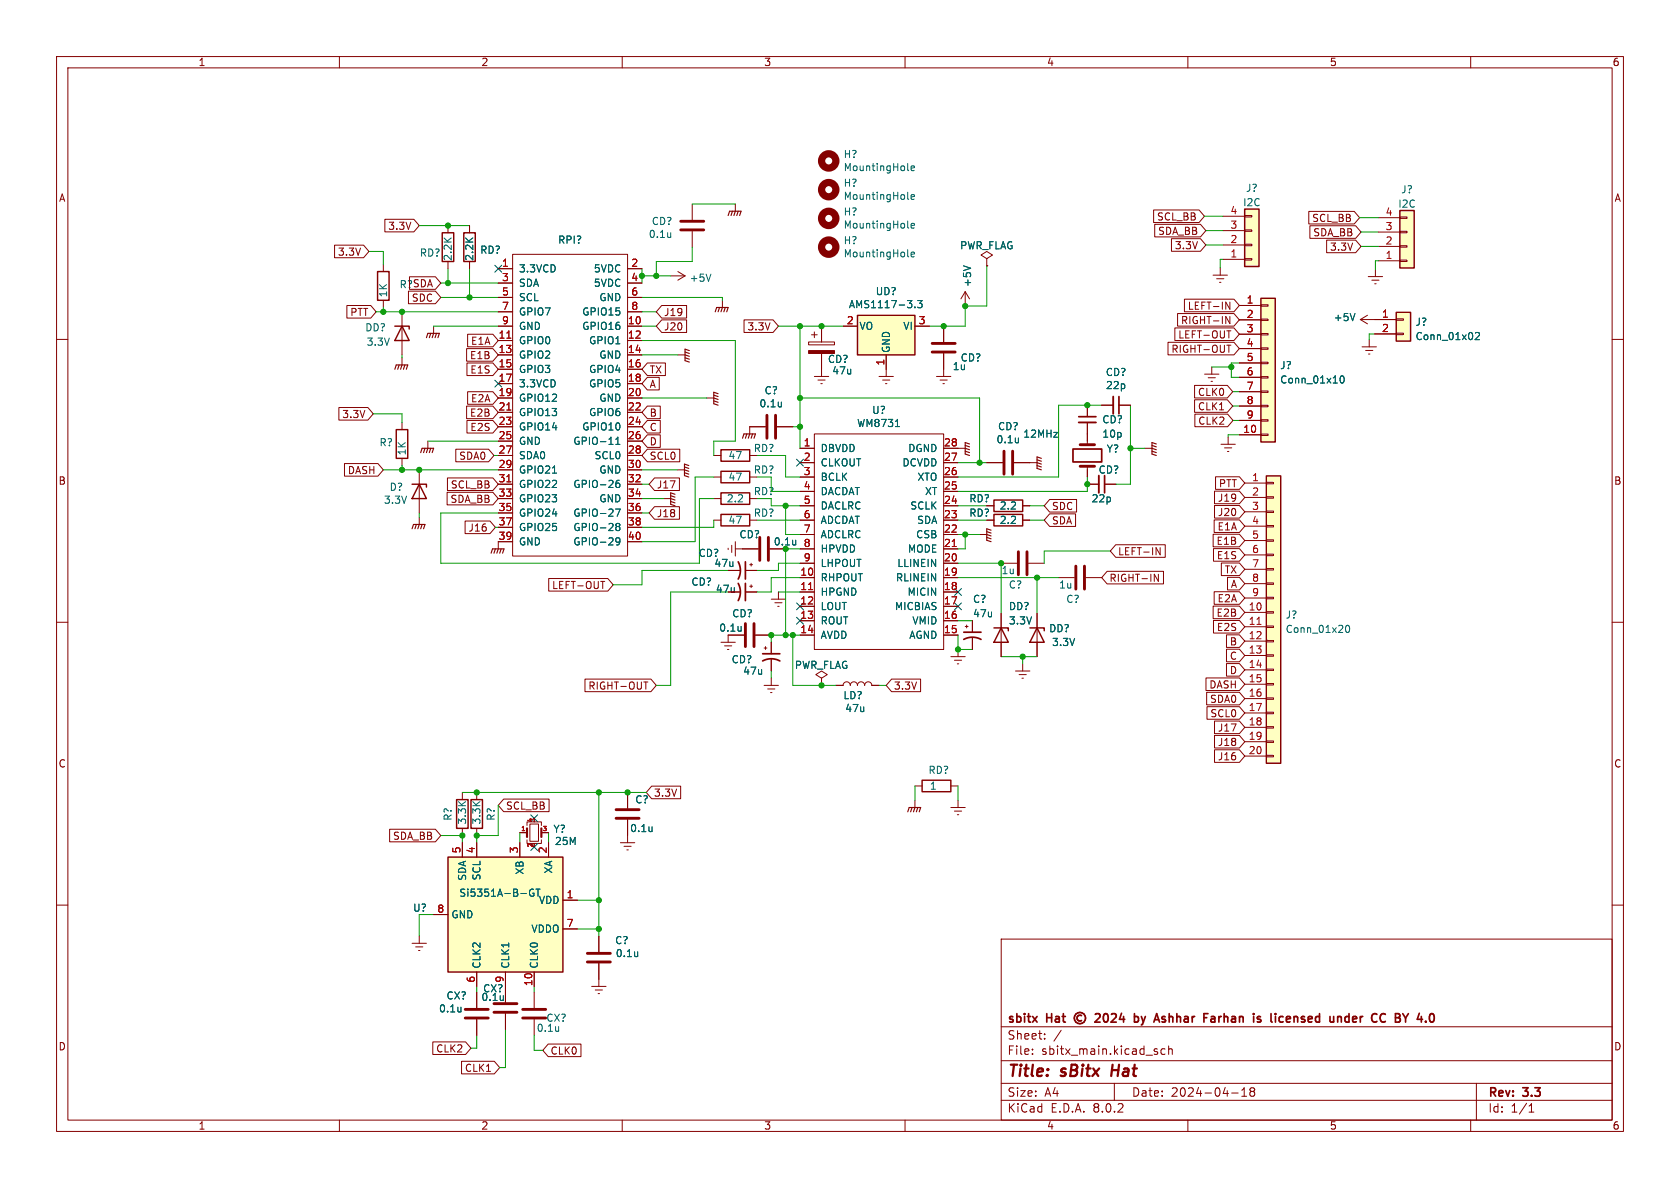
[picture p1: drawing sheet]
<svg xmlns="http://www.w3.org/2000/svg" width="297mm" height="210mm" viewBox="0 0 297 210" stroke-linecap="round" stroke-linejoin="round" font-family="sans-serif">
<g fill="none" stroke="#840000" stroke-width=".18">
<path d="M10 10h277v190h-277zM12 12h273v186h-273zM60 10v2M110 10v2M160 10v2M210 10v2M260 10v2M83 39.9v1.2M10 60h2M67.8 46.7v1.3M67.8 53.1v1.3M83 46.2v1.3"/>
<path d="M285 60h2M192.2 71.6v2.1M192.2 74.7v3.9M194.8 71.6h2M197.8 71.6h2M202.4 79.2h1.3M215.8 78.5h2.6M216.5 79.2h1.3M217 79.8h.2M217.1 77.3v1.2M119.7 83.1h1.3M177 99.6h2.8"/>
<path d="M181.8 99.6h2.8M182.1 81.8h1.2M192.2 82.4v1.9M10 110h2M170.6 110.7h.5M170.9 110.5v.5M171.9 109.7v2.1M171.9 112.8v2M285 110h2M10 160h2M285 160h2M177 166h108v32h-108z"/>
<path d="M60 198v2M110 198v2M160 198v2M177 194.5h108M177 191.5h108M177 187.5h108M177 181.5h108M182.5 186.3v.1M182.5 185.5v.1M184.7 183.6v.1M184.7 182.8v.1M187.6 182.1l-1.3 2"/>
<path d="M197 191.5v3M204.5 185.4l.1 .1M204.5 185.9l.2 .2-.2 .3M206 185.5l-.5-.1-.3 .3v.4l.2 .2h.6M206.6 185.5l.2-.1 .4 .1v.9M206.6 184.9v1.5M210 198v2M217.7 193.2h1.2M219.5 193.8h.9M219.5 192.7l.5-.4v1.5M221.2 192.9l-.2 .3v.3l.2 .3 .5-.1 .1-.2-.1-.4-.2-.2M221.2 192.9l-.2-.2 .2-.4 .5 .1 .1 .2-.3 .3"/>
<path d="M221.2 192.9h.3M260 198v2M261 191.5v6.5M270.3 196.6h.9M270.3 195.5l.4-.4v1.5"/>
</g>
<path d="M196.7 188.2l-.3 2" fill="none" stroke="#840000" stroke-width=".4"/>
<g fill="none" stroke="#840000" stroke-width=".3">
<path d="M189.7 79.4h5.1v2.3h-5.1zM190.7 73.7h3.1M197.8 70.1v3.1M170.4 113a3.2 3.2 0 0 1 3 0M170.4 111.8h3M191.2 179.5a.52 .52 0 0 0-.8 .5 .52 .52 0 0 0 .8 .4M193.6 179.3l.6-.1 .2 .1 .1 .3-.9 1.1h.9M195.3 179.3l.1-.1a.81 .81 0 0 1 .6 .6 .81 .81 0 0 1-.3 .8l-.1 .1a.81 .81 0 0 1-.6-.6 .81 .81 0 0 1 .3-.8zM196.5 179.3l.6-.1 .2 .1v.3l-.9 1.1h.9M198.3 179.1l-.4 1.1h.9M198.6 179.7v1M200.6 179.8l.4-.1 .3 .3v.4l-.2 .2h-.5"/>
<path d="M200.6 179.2v1.5M201.8 179.7l.3 1M205.5 179.8h.5M214.3 179.7l.4 .1 .1 .9M227.6 179.7l.5 .1v.2l-.7 .2M238.5 179.8l-.4-.1-.3 .1M238.5 179.2v1.5M239.6 179.7h-.3l-.2 .2 .1 .7 .4 .1M246.7 179.9h.5M247.2 179.9l.2 .1M247.4 179.3l-.2-.1h-.5v1.5l.7-.1M247.4 179.8l-.2 .1"/>
<path d="M201.9 181.1l-.1 .1M205.4 180.6h.6M205.5 180.1l.5 .2M214.8 180.6l-.5 .1M214.8 180l-.5 .1M228.1 180.6l-.5 .1M237.8 180.5l.3 .2 .4-.1M239.8 180l-.7 .2M252.1 180.5v.2"/>
<circle cx="190.9" cy="180" r="1"/>
</g>
<path d="M203.7 79.8l.7 .2M203.7 79.2l.7 .3M203.7 78.7l.7 .3M204.4 78.5l-.7-.3v2.1l.7 .2M121 83.6l.8 .2M121 83.1l.8 .2M121 82.6l.8 .2M121.8 82.3l-.8-.3v2.1l.8 .2M183.3 82.3l.8 .3M183.3 81.8l.8 .2M183.3 81.3l.8 .2M184.1 81l-.8-.2v2l.8 .3" fill="none" stroke="#840000" stroke-width=".2"/>
<path d="M190.7 74.7h3.1M196.8 70.1v3.1" fill="none" stroke="#840000" stroke-width=".33"/>
<path d="M66.8 48h2v5.1h-2zM82 41.1h2v5.1h-2z" fill="none" stroke="#840000" stroke-width=".25"/>
<path d="M191 78.6h2.5M180 97.5v4.1M181.6 97.5v4.1M191 82.4h2.5" fill="none" stroke="#840000" stroke-width=".51"/>
<path d="M223.9 84.1h2.5v50.8h-2.5z" fill="#ffffc2"/>
<g fill="none" stroke="#840000" stroke-width=".18">
<path d="M79.2 39.9v1.2M79.2 46.2v1.3M117.3 88.1h1.3M220.1 85.4h3.8M220.1 87.9h3.8M220.1 90.5h3.8M220.1 93h3.8M220.1 95.6h3.8M220.1 98.1h3.8M223.9 98h1.2v.2h-1.2zM223.9 95.4h1.2v.3h-1.2zM223.9 92.9h1.2v.2h-1.2z"/>
<path d="M223.9 90.3h1.2v.3h-1.2zM223.9 87.8h1.2v.3h-1.2zM223.9 85.3h1.2v.2h-1.2zM168.1 116.1h2.5M168.7 116.7h1.3M169.2 117.3h.3M169.4 114.8v1.3M220.1 108.3h3.8M220.1 110.8h3.8M220.1 113.3h3.8M220.1 115.9h3.8M220.1 118.4h3.8"/>
<path d="M220.1 100.6h3.8M220.1 103.2h3.8M220.1 105.7h3.8M223.9 118.3h1.2v.2h-1.2zM223.9 115.7h1.2v.3h-1.2zM223.9 113.2h1.2v.3h-1.2zM223.9 110.7h1.2v.2h-1.2zM223.9 108.1h1.2v.3h-1.2zM223.9 105.6h1.2v.2h-1.2zM223.9 103h1.2v.3h-1.2zM223.9 100.5h1.2v.3h-1.2zM220.1 121h3.8"/>
<path d="M220.1 123.5h3.8M220.1 126h3.8M220.1 128.6h3.8M220.1 131.1h3.8M220.1 133.7h3.8M223.9 133.5h1.2v.3h-1.2zM223.9 131h1.2v.2h-1.2zM223.9 128.4h1.2v.3h-1.2zM223.9 125.9h1.2v.3h-1.2zM223.9 123.4h1.2v.2h-1.2zM223.9 120.8h1.2v.3h-1.2z"/>
</g>
<path d="M78.2 41.1h2v5.1h-2zM223.9 84.1h2.5v50.8h-2.5z" fill="none" stroke="#840000" stroke-width=".25"/>
<path d="M222.2 110.4h.7" fill="none" stroke="#a90000" stroke-width=".18"/>
<path d="M160.5 35.1l.1 .2M160.5 30l.1 .2M161.1 34.8l.6-.1-.1-.2-.3-.1-.2 .2v.6h.5M161.1 29.7l.6-.1-.1-.2-.3-.1-.2 .2v.6h.5M161.1 39.9l.6-.1-.1-.3h-.3l-.2 .2v.6h.5M160.5 40.1l.1 .2M238 110.7l.2-.2a.68 .68 0 0 1 .4 .7 .68 .68 0 0 1-.4 .6l-.2-.1-.1-.4z" fill="none" stroke="#006464" stroke-width=".18"/>
<path d="M118.6 88.6l.7 .3M118.6 88.1l.7 .3M118.6 87.6l.7 .3M119.3 87.4l-.7-.3v2.1l.7 .2" fill="none" stroke="#840000" stroke-width=".2"/>
<g fill="none" stroke="#840000" stroke-width="1.3">
<circle cx="146.5" cy="33.5" r="1.27"/>
<circle cx="146.5" cy="38.6" r="1.27"/>
<circle cx="146.5" cy="28.4" r="1.27"/>
</g>
<path d="M151.6 55.8h10.1v6.9h-10.1z" fill="#ffffc2"/>
<path d="M151.6 55.8h10.1v6.9h-10.1z" fill="none" stroke="#840000" stroke-width=".25"/>
<g fill="none" stroke="#840000" stroke-width=".18">
<path d="M130 36.1v1.2M88.1 57.7h2.5M88.1 47.5h2.5M88.1 50h2.5M88.1 52.6h2.5M88.1 55.1h2.5M90.6 45h20.3v53.3h-20.3zM110.9 57.7h2.6M110.9 47.5h2.6M110.9 50h2.6M110.9 52.6h2.6M110.9 55.1h2.6"/>
<path d="M149 57.7h2.6M161.7 57.7h2.6M240.5 56.5l1.3 .8M240.5 56.5h2.5M241.8 55.7l-1.3 .8M88.1 60.2h2.5M88.1 62.7h2.5M88.1 65.3h2.5M88.1 67.8h2.5M88.1 70.4h2.5M88.1 72.9h2.5M88.1 75.4h2.5"/>
<path d="M88.1 78h2.5M110.9 60.2h2.6M110.9 62.7h2.6M110.9 65.3h2.6M110.9 67.8h2.6M110.9 70.4h2.6M110.9 72.9h2.6M110.9 75.4h2.6M110.9 78h2.6M156.7 62.7v2.6M88.1 80.5h2.5M88.1 83.1h2.5"/>
<path d="M88.1 85.6h2.5M88.1 88.1h2.5M88.1 90.7h2.5M88.1 93.2h2.5M88.1 95.8h2.5M110.9 80.5h2.6M110.9 83.1h2.6M110.9 85.6h2.6M110.9 88.1h2.6M110.9 90.7h2.6M110.9 93.2h2.6M110.9 95.8h2.6"/>
</g>
<g fill="none" stroke="#006464" stroke-width=".18">
<path d="M160.5 45.2l.1 .2M161.1 45l.6-.1-.1-.3h-.3l-.2 .1v.7h.5M161.7 54.3v.1M162.2 53.1h.8l-.4 .5 .4 .1v.6l-.2 .1-.6-.1M239.5 55.4l-.4 1.3M108.9 78.6h.7M108.9 77.7l.3-.4v1.3M97.7 83.6h.7M108.8 90h.8l-.5 1.3M109.1 93.1l-.2-.3 .2-.3h.2l.3 .3-.3 .3M109.1 93.1l-.2 .2v.4l.2 .1 .4-.1 .1-.1v-.3l-.3-.2M109.1 93.1h.2"/>
<path d="M109.5 84.9l-.4 .1a.86 .86 0 0 0 0 1.2l.4-.1 .1-.5-.3-.2-.3 .1-.1 .1M109.6 95.6l-.3 .3-.3-.1-.1-.2 .1-.5h.3l.2 .1a.84 .84 0 0 1-.3 1.1h-.2"/>
</g>
<circle cx="146.5" cy="43.7" r="1.27" fill="none" stroke="#840000" stroke-width="1.3"/>
<path d="M89.6 59.8h.7M89.6 72.5h.7M89.6 85.2h.7" fill="none" stroke="#a90000" stroke-width=".18"/>
<path d="M128.7 38.1l.3-.8h2l-.2 .8M129.5 37.3l-.3 .8M130 37.3l-.3 .8M130.5 37.3l-.2 .8" fill="none" stroke="#840000" stroke-width=".2"/>
<path d="M246.8 55.2h2.6v5.1h-2.6z" fill="#ffffc2"/>
<g fill="none" stroke="#840000" stroke-width=".18">
<path d="M122.4 36.1v2.8M71.1 55.1v7.6M76.7 57.7v1.2M122.4 40.9v2.8M143.5 59.2h1M144 58.7v1M145.2 57.7v2.8M166.8 57.7v2.8M170.6 51.6l-.7 1.2M170.6 51.6v2.5M170.6 51.6l.8 1.2M174.4 45.7l1.1-.6-1.1-.6-1 .6 1 .6v1.3"/>
<path d="M174.4 47h.1M214.5 48.6h2.5M215.1 49.3h1.3M215.6 49.9h.2M215.7 47.4v1.2M243 56.5h3.8M243 59h3.8M246.8 58.9h1.3v.3h-1.3zM246.8 56.4h1.3v.2h-1.3zM71.1 74.7v1.2M75.6 78v1.2M119.8 62.7h1.3"/>
<path d="M132.5 75.4v1.3M143 60.5h4.5v.5h-4.5zM144 66.5h2.5M144.6 67.2h1.3M145.1 67.8h.3M145.2 62.5v4M155.4 66.5h2.5M156 67.2h1.3M156.5 67.8h.3M156.7 65.3v1.2M165.6 66.5h2.5M166.2 67.2h1.3"/>
<path d="M166.7 67.8h.3M166.8 62.5v4M169.4 79.2h1.2M213 66.1h2.5M213.6 66.8h1.3M214.1 67.4h.3M214.2 64.9v1.2M240.8 61.3h2.5M241.4 62h1.3M241.9 62.6h.3M242.1 60v1.3M71.1 81v1.3"/>
<path d="M74.1 83.1v7.6M88.1 95.8v1.2M126.2 84.3h1.3M128.7 96.9v.3M129.4 96.4v1.3M130 97h4.1M130 95.8v2.5M132.5 99.8h.5M132.5 84.3h1.3M132.8 99.6v.5M136.1 97h2.8M174.4 81.8h2.8"/>
<path d="M179.3 81.8h2.8M192.2 85.6h2.1M195.3 85.6h2M127.5 113.5h2.5M128.1 114.2h1.3M128.6 114.8h.3M128.7 104.6h2.1M128.7 100.8h2.1M131.5 112.3h-2.8v1.2M131.8 104.6h2M131.8 100.8h2M132.5 103.6h.5"/>
<path d="M132.8 103.4v.5M133.6 112.3h2.7M135.1 114.6h.5M135.3 114.3v.5M136.3 113.5v2.1M136.3 116.6v2M136.3 119.9v1.3M136.3 105.9h2.6M137 106.6h1.3M137.5 107.2h.2M137.6 104.6v1.3M145.2 119.9l1.1-.6-1.1-.7-1 .7 1 .6v1.3"/>
<path d="M177 108.5v7.6M179.5 118.6h2.6M180.2 119.3h1.2M180.7 119.9h.2M180.8 117.3v1.3M183.3 108.5v7.6M187.1 102.1h2.8M192 102.1h2.8M135.1 121.2h2.5M135.7 121.8h1.3M136.2 122.4h.3M145.2 121.2h.1"/>
<path d="M147.8 121.2h1.2a.64 .64 0 0 1 .7-.7 .64 .64 0 0 1 .6 .7 .64 .64 0 0 1 .7-.7 .64 .64 0 0 1 .6 .7 .64 .64 0 0 1 .6-.7 .64 .64 0 0 1 .7 .7 .64 .64 0 0 1 .6-.7 .64 .64 0 0 1 .6 .7h1.3M161.7 138.9h1.3M168.1 138.9h1.3M161.7 141.5v1.2M168.1 142.7h2.5M168.7 143.4h1.3M169.2 144h.3M169.4 141.5v1.2M72.8 166.8h2.6M73.5 167.4h1.3M74 168h.2M74.1 165.5v1.3"/>
<path d="M84.3 175.4v2.8M89.4 174.4v2.8M89.4 179.2v2.8M94.4 175.4v2.8M104.6 174.4h2.5M105.2 175h1.3M105.7 175.6h.3M105.9 173.1v1.3M84.3 180.2v2.8M94.4 180.2v2.8"/>
</g>
<path d="M69.8 57.7h2.5v.5M71.1 57.7l1.2 2.5h-2.5zM246.8 55.2h2.6v5.1h-2.6zM70.1 75.9h2v5.1h-2zM72.8 85.6h2.6v.5M74.1 85.6l1.3 2.5h-2.6zM127.5 83.3h5v2h-5zM175.7 111h2.6v.5M177 111l1.3 2.5h-2.6zM182.1 111h2.5v.5M183.3 111l1.3 2.5h-2.5zM163 137.9h5.1v2.1h-5.1z" fill="none" stroke="#840000" stroke-width=".25"/>
<g fill="none" stroke="#006464" stroke-width=".18">
<path d="M118.6 41.1v.9M118.6 41.9h-.1M170.3 47l1.3 .4M260.8 58.9l.5-.1 .3 .3-.8 .9h.8M180 77.4v.9M180 78.2h.1M140.7 95.5v.8M140.7 96.2l-.1 .1M131 110.7v.9M131 111.5h.1M81.5 178v.9M81.5 178.8h-.1"/>
<path d="M89 176v.9M89 176.7l-.1 .1M98.8 181.5v.8M98.8 182.2l-.1 .1"/>
</g>
<g fill="none" stroke="#840000" stroke-width=".51">
<path d="M120.3 39.1h4.1M120.3 40.6h4.1M164.8 62.2h4.1M164.8 60.7h4.1M177.5 79.8v4M179 79.8v4M134.3 95v4.1M135.8 95v4.1M131.8 110.2v4.1M133.3 110.2v4.1M190.2 100.1v4M191.7 100.1v4"/>
<path d="M82.2 178.4h4.1M82.2 180h4.1M87.3 177.4h4.1M87.3 178.9h4.1M92.4 178.4h4.1M92.4 180h4.1"/>
</g>
<g fill="none" stroke="#840000" stroke-width=".2">
<path d="M75.4 59.7l.2-.8h2.1l-.3 .8M76.1 58.9l-.2 .8M76.7 58.9l-.3 .8M77.2 58.9l-.3 .8M75.1 79.2l-.2 .8M75.6 79.2l-.2 .8M76.1 79.2l-.2 .8M121.1 63.2l.8 .3M121.1 62.7l.8 .3M121.1 62.2l.8 .3M121.9 62l-.8-.3v2.1l.8 .2M131.3 77.5l.2-.8h2.1l-.3 .8"/>
<path d="M132 76.7l-.2 .8M132.5 76.7l-.2 .8M133 76.7l-.2 .8M170.6 79.8l.8 .2M170.6 79.2l.8 .3M170.6 78.7l.8 .3M171.4 78.5l-.8-.3v2.1l.8 .2M74.4 80l.2-.8h2.1l-.3 .8M86.8 97.8l.3-.8h2l-.3 .8M87.6 97l-.3 .8M88.1 97l-.3 .8M88.6 97l-.3 .8"/>
<path d="M160.5 143.5l.2-.8h2.1l-.3 .8M161.2 142.7l-.2 .8M161.7 142.7l-.2 .8M162.3 142.7l-.3 .8"/>
</g>
<path d="M130.5 99.3a3.2 3.2 0 0 1 0 3.1M131.8 99.3v3.1M195.3 84.1v3M130.5 103.1a3.2 3.2 0 0 1 0 3.1M131.8 103.1v3.1M134.8 116.8a3.2 3.2 0 0 1 3.1 0M134.8 115.6h3.1" fill="none" stroke="#840000" stroke-width=".3"/>
<path d="M194.3 84.1v3" fill="none" stroke="#840000" stroke-width=".33"/>
<path d="M143 62h4.5v.5h-4.5z" fill="#840000" stroke="#840000" stroke-width=".18"/>
<path d="M222.9 52.7h2.6v25.4h-2.6z" fill="#ffffc2"/>
<g fill="none" stroke="#840000" stroke-width=".18">
<path d="M219.1 54h3.8M219.1 56.5h3.8M219.1 59.1h3.8M222.9 59h1.3v.2h-1.3zM222.9 56.4h1.3v.3h-1.3zM222.9 53.9h1.3v.2h-1.3zM219.1 76.9h3.8M219.1 61.6h3.8M219.1 64.2h3.8M219.1 66.7h3.8M219.1 69.2h3.8M219.1 71.8h3.8"/>
<path d="M219.1 74.3h3.8M222.9 76.7h1.3v.3h-1.3zM222.9 74.2h1.3v.2h-1.3zM222.9 71.7h1.3v.2h-1.3zM222.9 69.1h1.3v.3h-1.3zM222.9 66.6h1.3v.2h-1.3zM222.9 64h1.3v.3h-1.3zM222.9 61.5h1.3v.2h-1.3zM74.1 91.4v1.3M173.2 94.5h1.2"/>
</g>
<path d="M222.9 52.7h2.6v25.4h-2.6z" fill="none" stroke="#840000" stroke-width=".25"/>
<path d="M237 66.6l.2-.2a.68 .68 0 0 1 .4 .7 .68 .68 0 0 1-.4 .6l-.2-.1-.1-.4z" fill="none" stroke="#006464" stroke-width=".18"/>
<path d="M72.8 93.5l.3-.8h2l-.2 .8M73.6 92.7l-.2 .8M74.1 92.7l-.2 .8M74.6 92.7l-.2 .8M174.4 95l.8 .3M174.4 94.5l.8 .2M174.4 94l.8 .2M175.2 93.7l-.8-.2v2l.8 .3" fill="none" stroke="#840000" stroke-width=".2"/>
<path d="M247.5 37.2h2.5v10.2h-2.5z" fill="#ffffc2"/>
<path d="M243.7 38.5h3.8M247.5 38.4h1.2v.2h-1.2zM243.7 46.1h3.8M243.7 43.6h3.8M243.7 41h3.8M247.5 40.9h1.2v.2h-1.2zM247.5 43.4h1.2v.3h-1.2zM247.5 46h1.2v.2h-1.2zM174.4 91.9h1.3M174.4 89.4h1.3M180.8 91.9h1.3M180.8 89.4h1.3" fill="none" stroke="#840000" stroke-width=".18"/>
<path d="M247.5 37.2h2.5v10.2h-2.5zM175.7 90.9h5.1v2.1h-5.1zM175.7 88.4h5.1v2h-5.1z" fill="none" stroke="#840000" stroke-width=".25"/>
<path d="M220 37h2.6v10.1h-2.6z" fill="#ffffc2"/>
<g fill="none" stroke="#840000" stroke-width=".18">
<path d="M216.2 38.2h3.8M220 38.1h1.3v.3h-1.3zM118.6 48.8h2.5M119.8 48l1.3 .8M121.1 48.8l-1.3 .7M127.7 53.1v1.3M216.2 45.8h3.8M216.2 43.3h3.8M216.2 40.8h3.8M220 40.6h1.3v.3h-1.3zM220 43.2h1.3v.2h-1.3zM220 45.7h1.3v.3h-1.3z"/>
<path d="M241.9 48.9h2.5M242.5 49.5h1.3M243 50.2h.3M243.2 47.6v1.3M71.1 63.2v1.3M124.9 70.4h1.3M132.5 75.4h2.8M137.4 75.4h2.8M141.4 79.2h2.6M144 76.7h22.8v38.1h-22.8zM166.8 79.2h2.6M126.2 91.9h1.3"/>
<path d="M126.2 80.5h1.3M126.2 88.1h1.3M132.5 91.9h1.3M132.5 80.5h1.3M132.5 88.1h1.3M141.4 81.8h2.6M141.4 99.6h2.6M141.4 97h2.6M141.4 94.5h2.6M141.4 91.9h2.6M141.4 89.4h2.6M141.4 86.9h2.6"/>
<path d="M141.4 84.3h2.6M166.8 81.8h2.6M166.8 99.6h2.6M166.8 97h2.6M166.8 94.5h2.6M166.8 91.9h2.6M166.8 89.4h2.6M166.8 86.9h2.6M166.8 84.3h2.6M141.4 102.1h2.6M141.4 104.6h2.6M141.4 107.2h2.6"/>
<path d="M141.4 109.7h2.6M141.4 112.3h2.6M166.8 102.1h2.6M166.8 104.6h2.6M166.8 107.2h2.6M166.8 109.7h2.6M166.8 112.3h2.6M81.7 140.1v1.3M81.7 146.4v1.3M84.3 140.1v1.3M84.3 146.4v1.3M91.9 147.2h1.3"/>
<path d="M93.2 148.5v.6h2.5v-.6M93.2 145.9v-.6h2.5v.6M93.7 145.7h1.5v3h-1.5zM95.7 147.2h1.3M109.7 149h2.5M110.3 149.6h1.3M110.8 150.2h.3M110.9 147.7v1.3"/>
</g>
<path d="M220 37h2.6v10.1h-2.6zM127.5 79.5h5v2h-5zM127.5 87.1h5v2.1h-5zM127.5 90.9h5v2.1h-5zM80.7 141.4h2.1v5h-2.1zM83.3 141.4h2v5h-2z" fill="none" stroke="#840000" stroke-width=".25"/>
<path d="M168.3 96.6h.8M142.9 104.2h.8" fill="none" stroke="#a90000" stroke-width=".18"/>
<path d="M125.7 48.5l-.4 1.2M138.1 71.1v.8M138.1 71.8v.1M158.3 75.4h.7" fill="none" stroke="#006464" stroke-width=".18"/>
<path d="M126.4 55.1l.3-.7h2l-.2 .7M127.2 54.4l-.3 .7M127.7 54.4l-.2 .7M128.2 54.4l-.2 .7M69.8 65.3l.3-.8h2l-.3 .8M70.6 64.5l-.3 .8M71.1 64.5l-.3 .8M71.6 64.5l-.3 .8M126.2 70.9l.7 .2M126.2 70.4l.7 .2M126.2 69.9l.7 .2M126.9 69.6l-.7-.3v2.1l.7 .2" fill="none" stroke="#840000" stroke-width=".2"/>
<path d="M135.6 73.4v4.1M137.1 73.4v4.1" fill="none" stroke="#840000" stroke-width=".51"/>
<path d="M93.2 146.4v1.6M95.7 146.4v1.6" fill="none" stroke="#840000" stroke-width=".38"/>
<path d="M79.2 151.5h20.3v20.3h-20.3z" fill="#ffffc2"/>
<path d="M79.2 151.5h20.3v20.3h-20.3z" fill="none" stroke="#840000" stroke-width=".25"/>
<g fill="none" stroke="#840000" stroke-width=".18">
<path d="M68 38.8h5.2l.9 1.1-.9 1.1h-5.2zM83 39.9v1.2M203.9 37.1h8.1l.9 1.1-.9 1.1h-8.1zM204.1 39.7h8.1l1 1.1-1 1.1h-8.1zM231.4 37.4h8l1 1.1-1 1.1h-8zM231.6 39.9h8.1l.9 1.1-.9 1.1h-8.1zM59.1 43.3h5.2l.9 1.2-.9 1.1h-5.2zM61.3 54h4.2l1 1.1-1 1.1h-4.2zM72.2 51.5h4.8l.9 1.1-.9 1.1h-4.8zM72.4 48.9h4.6l.9 1.1-.9 1.1h-4.6zM82.7 59.1h4.4l1 1.1-1 1.1h-4.4zM83 46.2v1.3"/>
<path d="M88.1 57.7h2.5M88.1 47.5h2.5M88.1 50h2.5M88.1 52.6h2.5M88.1 55.1h2.5M110.9 57.7h2.6M110.9 47.5h2.6M110.9 50h2.6M110.9 52.6h2.6M110.9 55.1h2.6M117 56.5h4.4v2.3h-4.4l-1-1.1zM117 54h4.4v2.2h-4.4l-1-1.1z"/>
<path d="M131.5 56.5h5.2l.9 1.2-.9 1.1h-5.2zM145.2 57.7v2.8M149 57.7h2.6M161.7 57.7h2.6M166.8 57.7v2.8M174.4 47h.1M207.1 42.2h5.1l1 1.1-1 1.1h-5.1zM207.7 58h10.4l1 1.1-1 1.1h-10.4zM208.2 55.4h9.9l1 1.1-1 1.2h-9.9zM209.4 52.9h8.7l1 1.1-1 1.1h-8.7zM216.7 53.4l.7 1.3v-1.3M216.7 55.9l.7 1.3v-1.3"/>
<path d="M216.9 58.5h.7M219.1 54h3.8M219.1 56.5h3.8M219.1 59.1h3.8M234.5 42.4h5.2l.9 1.2-.9 1.1h-5.2zM243 56.5h3.8M243 59h3.8M59.9 72h5.1l1 1.2-1 1.1h-5.1zM80.6 79.4h5.8l.9 1.1-.9 1.1h-5.8zM82.5 61.6h4.6l1 1.1-1 1.1h-4.6zM82.5 71.8h4.6l1 1.1-1 1.1h-4.6zM82.6 64.2h4.5l1 1.1-1 1.1h-4.5z"/>
<path d="M82.6 74.3h4.5l1 1.1-1 1.1h-4.5zM82.7 69.2h4.4l1 1.2-1 1.1h-4.4zM88.1 60.2h2.5M88.1 62.7h2.5M88.1 65.3h2.5M88.1 67.8h2.5M88.1 70.4h2.5M88.1 72.9h2.5M88.1 75.4h2.5M88.1 78h2.5M110.9 60.2h2.6M110.9 62.7h2.6"/>
<path d="M110.9 65.3h2.6M110.9 67.8h2.6M110.9 70.4h2.6M110.9 72.9h2.6M110.9 75.4h2.6M110.9 78h2.6M114.4 79.4h5.8v2.2h-5.8l-.9-1.1zM114.4 71.8h2.3v2.2h-2.3l-.9-1.1zM114.4 74.3h2.3v2.2h-2.3l-.9-1.1zM114.4 76.9h2.3v2.2h-2.3l-.9-1.1zM114.4 66.7h2.1v2.2h-2.1l-.9-1.1zM114.4 64.2h3.2v2.2h-3.2l-.9-1.1z"/>
<path d="M132.5 75.4h2.8M137.4 75.4h2.8M141.4 79.2h2.6M145.2 62.5v2.8M156.7 62.7v2.6M166.8 79.2h2.6M166.8 62.5v2.8M192.2 71.6v2.1M192.2 74.7v3.3M194.8 71.6h2M197.8 71.6h2M206.5 60.5h11.6l1 1.1-1 1.1h-11.6z"/>
<path d="M211.2 70.7h5.8l.9 1.1-.9 1.1h-5.8zM211.2 68.1h5.8l.9 1.1-.9 1.2h-5.8zM211.2 73.2h5.8l1 1.1-1 1.1h-5.8zM216.9 61h.7M219.1 76.9h3.8M219.1 61.6h3.8M219.1 64.2h3.8M219.1 66.7h3.8M219.1 69.2h3.8M219.1 71.8h3.8M219.1 74.3h3.8M60.9 81.9h5.9l1 1.2-1 1.1h-5.9z"/>
<path d="M79 87h8.1l1 1.1-1 1.1h-8.1zM79.1 84.5h8l1 1.1-1 1.1h-8zM82.2 92.1h4.4l1 1.1-1 1.1h-4.4zM88.1 85.6h2.5M88.1 80.5h2.5M88.1 83.1h2.5M88.1 88.1h2.5M88.1 90.7h2.5M88.1 93.2h2.5M88.1 95.8h2.5M110.9 85.6h2.6M110.9 80.5h2.6"/>
<path d="M110.9 83.1h2.6M110.9 88.1h2.6M110.9 90.7h2.6M110.9 93.2h2.6M110.9 95.8h2.6M115.7 89.6h4.4v2.2h-4.4l-.9-1.1zM115.7 84.5h4.4v2.2h-4.4l-.9-1.1zM131.3 97h2.8M136.1 97h2.8M141.4 81.8h2.6M141.4 99.6h2.6M141.4 97h2.6"/>
<path d="M141.4 94.5h2.6M141.4 91.9h2.6M141.4 89.4h2.6M141.4 86.9h2.6M141.4 84.3h2.6M166.8 81.8h2.6M166.8 99.6h2.6M166.8 97h2.6M166.8 94.5h2.6M166.8 91.9h2.6M166.8 89.4h2.6M166.8 86.9h2.6"/>
<path d="M166.8 84.3h2.6M174.4 81.8h2.8M174.4 91.9h1.3M174.4 89.4h1.3M179.3 81.8h2.8M180.8 91.9h1.3M180.8 89.4h1.3M185.6 88.3h4.7v2.2h-4.7l-1-1.1zM185.6 90.8h4.5v2.3h-4.5l-1-1.2zM192.2 83.1v1.2M192.2 85.6h2.1M195.3 85.6h2"/>
<path d="M197.2 96.3h8.8v2.2h-8.8l-.9-1.1zM204.4 96.8l.7 1.3v-1.3M214.5 94.4h4.6l1 1.2-1 1.1h-4.6zM214.5 97h4.6l1 1.1-1 1.1h-4.6zM214.6 91.9h4.5l1 1.1-1 1.1h-4.5zM214.7 89.4h4.4l1 1.1-1 1.1h-4.4zM214.7 86.8h4.4l1 1.1-1 1.1h-4.4zM214.9 84.3h4.2l1 1.1-1 1.1h-4.2zM215.9 99.5h3.2l1 1.1-1 1.1h-3.2zM97 102.3h10.5l.9 1.1-.9 1.1h-10.5zM106.2 102.8h.7M128.7 104.6h2.1"/>
<path d="M128.7 112.3h2.8M128.7 100.8h2.1M131.8 104.6h2M131.8 100.8h2M133.6 112.3h2.7M136.3 113.5v2.1M136.3 116.6v2M141.4 102.1h2.6M141.4 104.6h2.6M141.4 107.2h2.6M141.4 109.7h2.6M141.4 112.3h2.6"/>
<path d="M166.8 102.1h2.6M166.8 104.6h2.6M166.8 107.2h2.6M166.8 109.7h2.6M166.8 112.3h2.6M171.9 109.7v2.1M171.9 112.8v2M177 108.5v2.5M177 113.5v2.6M183.3 108.5v2.5M183.3 113.5v2.6M195.7 101h10v2.2h-10l-.9-1.1z"/>
<path d="M204.1 101.5l.7 1.3v-1.3M213.2 119.8h5.9l1 1.2-1 1.1h-5.9zM214.5 107.1h4.6l1 1.2-1 1.1h-4.6zM214.5 109.7h4.6l1 1.1-1 1.1h-4.6zM214.6 104.6h4.5l1 1.1-1 1.1h-4.5zM216.8 114.8h2.3l1 1.1-1 1.1h-2.3zM216.8 117.3h2.3l1 1.1-1 1.1h-2.3zM216.8 112.2h2.3l1 1.1-1 1.1h-2.3zM217 102.1h2.1l1 1.1-1 1.1h-2.1zM103.4 120h11.7l.9 1.2-.9 1.1h-11.7zM113.8 120.6h.7M115.2 139h5.1v2.2h-5.1l-1-1.1z"/>
<path d="M145.2 121.2h.1M147.8 121.2h1.2M154.1 121.2h1.3M157.6 120h5.1v2.3h-5.1l-.9-1.1zM213.3 122.4h5.8l1 1.1-1 1.1h-5.8zM213.4 124.9h5.7l1 1.1-1 1.1h-5.7zM214.7 127.5h4.4l1 1.1-1 1.1h-4.4zM214.7 132.5h4.4l1 1.2-1 1.1h-4.4zM214.7 130h4.4l1 1.1-1 1.1h-4.4zM68.9 146.6h8.1l.9 1.1-.9 1.1h-8.1zM81.7 149v2.5M84.3 149v2.5"/>
<path d="M89 141.3h8.1v2.2h-8.1l-.9-1.1zM91.9 149v2.5M91.9 147.2h1.3M95.7 147.2h1.3M97 149v2.5M99.5 159.1h2.6M110.9 140.1v2.8M110.9 144.9v2.8M76.7 161.7h2.5M84.3 171.8v2.6M84.3 175.4v2.8M89.4 171.8v5.4"/>
<path d="M89.4 179.2v2.8M94.4 171.8v2.6M99.5 164.2h2.6M105.9 165.5v2.8M105.9 170.3v2.8M76.5 184.2h5.8l1 1.1-1 1.1h-5.8zM81.6 187.6h5.8l.9 1.1-.9 1.1h-5.8zM84.3 180.2v2.8M96.9 184.6h5.8v2.2h-5.8l-.9-1.1z"/>
</g>
<g fill="none" stroke="#006464" stroke-width=".18">
<path d="M161.7 54.3v.1M162.2 53.1h.8l-.4 .5 .4 .1v.6l-.2 .1-.6-.1M170.3 47l1.3 .4M239.5 55.4l-.4 1.3M260.8 58.9l.5-.1 .3 .3-.8 .9h.8M108.9 78.6h.7M108.9 77.7l.3-.4v1.3M138.1 71.1v.8M138.1 71.8v.1M158.3 75.4h.7M180 77.4v.9M180 78.2h.1"/>
<path d="M237 66.6l.2-.2a.68 .68 0 0 1 .4 .7 .68 .68 0 0 1-.4 .6l-.2-.1-.1-.4zM97.7 83.6h.7M108.8 90h.8l-.5 1.3M109.1 93.1l-.2-.3 .2-.3h.2l.3 .3-.3 .3M109.1 93.1l-.2 .2v.4l.2 .1 .4-.1 .1-.1v-.3l-.3-.2M109.1 93.1h.2M109.5 84.9l-.4 .1a.86 .86 0 0 0 0 1.2l.4-.1 .1-.5-.3-.2-.3 .1-.1 .1M109.6 95.6l-.3 .3-.3-.1-.1-.2 .1-.5h.3l.2 .1a.84 .84 0 0 1-.3 1.1h-.2M140.7 95.5v.8M140.7 96.2l-.1 .1M131 110.7v.9M131 111.5h.1"/>
<path d="M94.3 157.2a.59 .59 0 0 0-.7 .6 .59 .59 0 0 0 .7 .6l.1-.5h-.3M94.7 157.2h.8M95.1 157.2v1.2M115.3 146.2v.8M115.3 146.9h-.1M81.5 178v.9M81.5 178.8h-.1M89 176v.9M89 176.7l-.1 .1M112.7 168.3v.8M112.7 169h.1"/>
</g>
<path d="M108.9 143.1h4.1M108.9 144.7h4.1M103.8 168.5h4.1M103.8 170.1h4.1" fill="none" stroke="#840000" stroke-width=".51"/>
<g fill="none" stroke="#009600" stroke-width=".18">
<path d="M74.1 39.9h8.9M122.4 36.1h7.6M212.9 38.2h3.3M240.4 38.5h3.3M65.2 44.5h2.6v2.2M66.5 55.1h21.6M67.8 54.4v.7M76.7 57.7h11.4M77.9 52.6h10.2M77.9 50h10.2M79.2 47.5v2.5M83 47.5v5.1"/>
<path d="M113.5 52.6h14.2v.5M113.5 48.8h5.1M113.5 47.5v2.5M113.5 57.7h2.5M113.5 55.1h2.5M122.4 43.7v2.5h-6.4v2.6M137.6 57.7h11.4M141.4 57.7v21.5M174.4 47v7.1h-3.8v3.6h-6.3M213.2 43.3h3M213.2 40.8h3M216.2 45.8h-.5v1.6"/>
<path d="M240.6 41h3.1M240.6 43.6h3.1M243 59h-.9v1M243.7 46.1h-.5v1.5M66 73.2h5.1v1.5M71.1 62.7v.5M75.6 78h12.5M113.5 60.2h16.5v17.8h-3.8v2.5M113.5 62.7h6.3M113.5 70.4h11.4M140.2 75.4h1.2M141.4 70.4h31.8v11.4"/>
<path d="M194.8 71.6h-7.7v12.7h-17.7M199.8 71.6v14h-2.5M199.8 79.2h2.6M214.2 64.9h3.5M217.9 71.8h1.2M217.9 69.2h1.2M218 74.3h1.1M219.1 64.2h-1.4v2.5h1.4M219.1 76.9h-2v.4M67.8 83.1h20.3M71.1 82.3v.8M74.1 90.7v.7"/>
<path d="M87.3 80.5h.8M113.5 90.7h1.3M113.5 88.1h3.8M113.5 83.1h6.2M113.5 85.6h1.3M126.2 84.3h-3.3v11.5h-9.4M126.2 91.9v1.3h-12.7M126.2 88.1h-2.6v11.5h-45.7v-8.9h10.2M133.8 80.5h5.1v3.8h2.5M133.8 91.9h7.6M136.3 88.1v1.3h5.1M136.3 84.3v2.6h5.1"/>
<path d="M138.9 89.4v5.1h2.5M141.4 97h-2.5v15.3M141.4 99.6h-3.8v1.2h-3.8M169.4 89.4h5M169.4 91.9h5M169.4 94.5h3.8M169.4 99.6h7.6v8.9M169.4 81.8h5M170.6 94.5v2.5h-1.2M182.1 89.4h2.5M182.1 91.9h2.5M192.2 84.3v2.6h-22.8"/>
<path d="M196.3 97.4h-11.7v2.2M128.7 100.8h-15.2v2.6h-5.1M128.7 104.6h-10.1v16.6h-2.6M136.3 118.6v1.3M137.6 104.6h3.8M140.2 112.3v8.9h7.6M141.4 102.1h-5.1v2.5h-2.5M141.4 112.3h-5.1v1.2M169.4 102.1h17.7M169.4 112.3v2.5h2.5M169.4 109.7h2.5M177 116.1h6.3"/>
<path d="M180.8 116.1v1.2M183.3 102.1v6.4M155.4 121.2h1.3M161.7 138.9v2.6M169.4 138.9v2.6M77.9 147.7h3.8v1.3M81.7 140.1h32.5M88.1 142.4v5.3h-3.8v1.3M91.9 147.2v1.8M97 147.2v1.8M102.1 159.1h3.8M105.9 140.1v25.4"/>
<path d="M76.7 161.7h-2.6v3.8M84.3 174.4v1M94.4 174.4v1M102.1 164.2h3.8M84.3 183v2.3h-1M89.4 182v6.7h-1.1M94.4 183v2.7h1.6"/>
</g>
<g fill="none" stroke="#000084" stroke-width=".18">
<path d="M87.5 46.9l1.2 1.2M88.7 46.9l-1.2 1.2M87.5 67.2l1.2 1.2M88.7 67.2l-1.2 1.2M140.8 81.2l1.2 1.2M142 81.2l-1.2 1.2M140.8 106.6l1.2 1.2M140.8 109.1l1.2 1.2M142 106.6l-1.2 1.2M142 109.1l-1.2 1.2M168.8 104l1.2 1.3M168.8 106.6l1.2 1.2"/>
<path d="M170 104l-1.2 1.3M170 106.6l-1.2 1.2M93.8 144l1.2 1.3M93.8 149.1l1.2 1.2M95 144l-1.2 1.3M95 149.1l-1.2 1.2"/>
</g>
<path d="M89.6 59.8h.7M89.6 72.5h.7M89.6 85.2h.7M168.3 96.6h.8M142.9 104.2h.8" fill="none" stroke="#a90000" stroke-width=".18"/>
<g fill="#009600" stroke="#009600" stroke-width=".18">
<circle cx="141.4" cy="70.4" r=".46"/>
<circle cx="141.4" cy="75.4" r=".46"/>
<circle cx="138.9" cy="97" r=".46"/>
<circle cx="138.9" cy="89.4" r=".46"/>
<circle cx="166.8" cy="57.7" r=".46"/>
<circle cx="192.2" cy="71.6" r=".46"/>
<circle cx="192.2" cy="85.6" r=".46"/>
<circle cx="199.8" cy="79.2" r=".46"/>
<circle cx="170.6" cy="54.1" r=".46"/>
<circle cx="173.2" cy="81.8" r=".46"/>
<circle cx="180.8" cy="116.1" r=".46"/>
<circle cx="170.6" cy="94.5" r=".46"/>
<circle cx="169.4" cy="114.8" r=".46"/>
<circle cx="217.7" cy="64.9" r=".46"/>
<circle cx="177" cy="99.6" r=".46"/>
<circle cx="183.3" cy="102.1" r=".46"/>
<circle cx="138.9" cy="112.3" r=".46"/>
<circle cx="140.2" cy="112.3" r=".46"/>
<circle cx="136.3" cy="112.3" r=".46"/>
<circle cx="145.2" cy="121.2" r=".46"/>
<circle cx="67.8" cy="55.1" r=".46"/>
<circle cx="83" cy="52.6" r=".46"/>
<circle cx="79.2" cy="50" r=".46"/>
<circle cx="79.2" cy="39.9" r=".46"/>
<circle cx="71.1" cy="55.1" r=".46"/>
<circle cx="141.4" cy="57.7" r=".46"/>
<circle cx="145.2" cy="57.7" r=".46"/>
<circle cx="116" cy="48.8" r=".46"/>
<circle cx="113.5" cy="48.8" r=".46"/>
<circle cx="84.3" cy="140.1" r=".46"/>
<circle cx="105.9" cy="140.1" r=".46"/>
<circle cx="110.9" cy="140.1" r=".46"/>
<circle cx="84.3" cy="147.7" r=".46"/>
<circle cx="81.7" cy="147.7" r=".46"/>
<circle cx="105.9" cy="159.1" r=".46"/>
<circle cx="105.9" cy="164.2" r=".46"/>
<circle cx="71.1" cy="83.1" r=".46"/>
<circle cx="74.1" cy="83.1" r=".46"/>
</g>
<g font-size="2.8" fill="#840000">
<text x="178" y="190.9">Title:</text>
<text x="187.7" y="190.9">sBitx</text>
<text x="197.3" y="190.9">Hat</text>
</g>
<g font-size="2.1" fill="#840000">
<text x="178" y="184">Sheet:</text>
<text x="178" y="181.2">sbitx</text>
<text x="185.1" y="181.2">Hat</text>
<text x="202.4" y="181.2">by</text>
<text x="206.6" y="181.2">Ashhar</text>
<text x="215.9" y="181.2">Farhan</text>
<text x="225.3" y="181.2">is</text>
<text x="228.9" y="181.2">licensed</text>
<text x="240" y="181.2">under</text>
<text x="248" y="181.2">CC</text>
<text x="252.7" y="181.2">BY</text>
<text x="178" y="186.7">File:</text>
<text x="184.1" y="186.7">sbitx_main.kicad_sch</text>
<text x="178" y="196.9">KiCad</text>
<text x="178" y="194.1">Size:</text>
<text x="184.7" y="194.1">A4</text>
<text x="185.7" y="196.9">E.D.A.</text>
<text x="193.3" y="196.9">8.0.2</text>
<text x="200" y="194.1">Date:</text>
<text x="207" y="194.1">2024-04-18</text>
<text x="263" y="194.3">Rev:</text>
<text x="263" y="196.9">Id:</text>
<text x="267.1" y="196.9">1/1</text>
<text x="269.4" y="194.3">3.3</text>
</g>
<g font-size="1.8" fill="#840000">
<text x="35" y="11.9">1</text>
<text x="85" y="11.9">2</text>
<text x="135" y="11.9">3</text>
<text x="185" y="11.9">4</text>
<text x="235" y="11.9">5</text>
<text x="285" y="11.9">6</text>
<text x="10.3" y="35.9">A</text>
<text x="285.3" y="35.9">A</text>
<text x="68.5" y="40.8">3.3V</text>
<text x="204.4" y="39.2">SCL_BB</text>
<text x="204.6" y="41.7">SDA_BB</text>
<text x="231.9" y="39.4">SCL_BB</text>
<text x="232.1" y="42">SDA_BB</text>
<text x="59.6" y="45.4">3.3V</text>
<text x="207.6" y="44.3">3.3V</text>
<text x="235" y="44.5">3.3V</text>
<text x="70.6" y="51.2">R?SDA</text>
<text x="72.7" y="53.5">SDC</text>
<text x="61.8" y="56.1">PTT</text>
<text x="117.3" y="58.6">J20</text>
<text x="117.3" y="56.1">J19</text>
<text x="132" y="58.6">3.3V</text>
<text x="208.7" y="57.5">RIGHT-IN</text>
<text x="209.9" y="55">LEFT-IN</text>
<text x="83" y="63.7">E1B</text>
<text x="83.2" y="61.2">E1A</text>
<text x="207" y="62.6">RIGHT-OUT</text>
<text x="208.2" y="60">LEFT-OUT</text>
<text x="83" y="66.2">E1S</text>
<text x="83.2" y="71.3">E2A</text>
<text x="114.8" y="68.8">A</text>
<text x="114.8" y="66.2">TX</text>
<text x="211.7" y="70.2">CLK0</text>
<text x="60.4" y="74.1">3.3V</text>
<text x="83" y="73.9">E2B</text>
<text x="83" y="76.4">E2S</text>
<text x="114.8" y="73.9">B</text>
<text x="114.8" y="76.4">C</text>
<text x="211.7" y="72.7">CLK1</text>
<text x="211.7" y="75.3">CLK2</text>
<text x="81.1" y="81.5">SDA0</text>
<text x="114.8" y="81.5">SCL0</text>
<text x="114.8" y="78.9">D</text>
<text x="10.3" y="85.9">B</text>
<text x="61.4" y="84">DASH</text>
<text x="79.5" y="89.1">SDA_BB</text>
<text x="79.6" y="86.6">SCL_BB</text>
<text x="116" y="86.6">J17</text>
<text x="215.2" y="88.9">J19</text>
<text x="215.4" y="86.3">PTT</text>
<text x="285.3" y="85.9">B</text>
<text x="82.7" y="94.2">J16</text>
<text x="116" y="91.6">J18</text>
<text x="185.9" y="90.4">SDC</text>
<text x="185.9" y="92.9">SDA</text>
<text x="215.1" y="94">E1A</text>
<text x="215.2" y="91.4">J20</text>
<text x="197.6" y="98.4">LEFT-IN</text>
<text x="215" y="96.5">E1B</text>
<text x="215" y="99">E1S</text>
<text x="216.4" y="101.6">TX</text>
<text x="97.5" y="104.3">LEFT-OUT</text>
<text x="196" y="103.1">RIGHT-IN</text>
<text x="215.1" y="106.7">E2A</text>
<text x="217.5" y="104.1">A</text>
<text x="215" y="109.2">E2B</text>
<text x="215" y="111.7">E2S</text>
<text x="217.3" y="116.8">C</text>
<text x="217.3" y="119.4">D</text>
<text x="217.3" y="114.3">B</text>
<text x="103.9" y="122.1">RIGHT-OUT</text>
<text x="157.9" y="122.1">3.3V</text>
<text x="213.7" y="121.9">DASH</text>
<text x="213.8" y="124.4">SDA0</text>
<text x="213.9" y="127">SCL0</text>
<text x="215.2" y="129.5">J17</text>
<text x="10.3" y="135.9">C</text>
<text x="215.2" y="134.6">J16</text>
<text x="215.2" y="132.1">J18</text>
<text x="285.3" y="135.9">C</text>
<text x="89.4" y="143.3">SCL_BB</text>
<text x="115.5" y="141">3.3V</text>
<text x="69.4" y="148.7">SDA_BB</text>
<text x="10.3" y="185.9">D</text>
<text x="285.3" y="185.9">D</text>
<text x="77" y="186.2">CLK2</text>
<text x="82.1" y="189.7">CLK1</text>
<text x="97.2" y="186.6">CLK0</text>
<text x="35" y="199.9">1</text>
<text x="85" y="199.9">2</text>
<text x="135" y="199.9">3</text>
<text x="185" y="199.9">4</text>
<text x="235" y="199.9">5</text>
<text x="285" y="199.9">6</text>
</g>
<g font-size="1.8" fill="#006464">
<text x="149.1" y="28.1">H?</text>
<text x="149.1" y="33.2">H?</text>
<text x="149.1" y="35.5">MountingHole</text>
<text x="149.1" y="30.5">MountingHole</text>
<text x="220.2" y="34.1">J?</text>
<text x="247.6" y="34.4">J?</text>
<text x="115.1" y="40">CD?</text>
<text x="149.1" y="38.3">H?</text>
<text x="149.1" y="40.6">MountingHole</text>
<text x="219.7" y="36.7">I2C</text>
<text x="247.1" y="36.9">I2C</text>
<text x="74.1" y="45.6">RD?</text>
<text x="80.1" y="46.2" transform="rotate(-90 80.1 46.2)">2.2K</text>
<text x="83.9" y="46.2" transform="rotate(-90 83.9 46.2)">2.2K</text>
<text x="84.8" y="45.1">RD?</text>
<text x="98.6" y="43.3">RPI?</text>
<text x="114.6" y="42.3">0.1u</text>
<text x="149.1" y="43.4">H?</text>
<text x="149.1" y="45.7">MountingHole</text>
<text x="169.6" y="44.3">PWR_FLAG</text>
<text x="68.6" y="52.6" transform="rotate(-90 68.6 52.6)">1K</text>
<text x="91.6" y="48.4">3.3VCD</text>
<text x="91.6" y="50.9">SDA</text>
<text x="91.6" y="53.4">SCL</text>
<text x="104.9" y="48.4">5VDC</text>
<text x="104.9" y="50.9">5VDC</text>
<text x="105.9" y="53.4">GND</text>
<text x="121.8" y="50">+5V</text>
<text x="154.7" y="52.4">UD?</text>
<text x="171.9" y="50.8" transform="rotate(-90 171.9 50.8)">+5V</text>
<text x="64.5" y="58.8">DD?</text>
<text x="91.6" y="56">GPIO7</text>
<text x="91.6" y="58.5">GND</text>
<text x="102.8" y="58.5">GPIO16</text>
<text x="102.8" y="56">GPIO15</text>
<text x="150" y="54.7">AMS1117-3.3</text>
<text x="151.8" y="58.5">VO</text>
<text x="159.6" y="58.5">VI</text>
<text x="235.7" y="57">+5V</text>
<text x="250.1" y="57.8">J?</text>
<text x="64.7" y="61.3">3.3V</text>
<text x="91.6" y="61.1">GPIO0</text>
<text x="91.6" y="63.6">GPIO2</text>
<text x="104" y="61.1">GPIO1</text>
<text x="105.9" y="63.6">GND</text>
<text x="146.3" y="64.4">CD?</text>
<text x="157.5" y="62.5" transform="rotate(-90 157.5 62.5)">GND</text>
<text x="168.3" y="65.6">1u</text>
<text x="169.7" y="64.1">CD?</text>
<text x="226.2" y="65.5">J?</text>
<text x="250.1" y="60.3">Conn_01x02</text>
<text x="91.6" y="66.1">GPIO3</text>
<text x="91.6" y="68.7">3.3VCD</text>
<text x="91.6" y="71.2">GPIO12</text>
<text x="104" y="66.1">GPIO4</text>
<text x="104" y="68.7">GPIO5</text>
<text x="105.9" y="71.2">GND</text>
<text x="135.1" y="69.9">C?</text>
<text x="147" y="66.4">47u</text>
<text x="195.4" y="66.7">CD?</text>
<text x="195.4" y="69">22p</text>
<text x="226.2" y="68">Conn_01x10</text>
<text x="91.6" y="73.8">GPIO13</text>
<text x="91.6" y="76.3">GPIO14</text>
<text x="102.8" y="76.3">GPIO10</text>
<text x="104" y="73.8">GPIO6</text>
<text x="134.2" y="72.2">0.1u</text>
<text x="151.4" y="75.7">WM8731</text>
<text x="154.1" y="73.4">U?</text>
<text x="176.3" y="76.3">CD?</text>
<text x="180.8" y="77.6">12MHz</text>
<text x="194.8" y="75">CD?</text>
<text x="194.8" y="77.6">10p</text>
<text x="67" y="79.1">R?</text>
<text x="71.9" y="80.6" transform="rotate(-90 71.9 80.6)">1K</text>
<text x="91.6" y="78.8">GND</text>
<text x="91.6" y="81.4">SDA0</text>
<text x="91.6" y="83.9">GPIO21</text>
<text x="101.3" y="78.8">GPIO-11</text>
<text x="105" y="81.4">SCL0</text>
<text x="105.9" y="83.9">GND</text>
<text x="128.7" y="81.4">47</text>
<text x="133.2" y="80.1">RD?</text>
<text x="145" y="80.1">DBVDD</text>
<text x="145" y="82.7">CLKOUT</text>
<text x="159.4" y="82.7">DCVDD</text>
<text x="160.5" y="80.1">DGND</text>
<text x="176.1" y="78.6">0.1u</text>
<text x="194.1" y="83.9">CD?</text>
<text x="195.6" y="80.2">Y?</text>
<text x="67.8" y="89.3">3.3V</text>
<text x="68.8" y="87">D?</text>
<text x="91.6" y="86.5">GPIO22</text>
<text x="91.6" y="89">GPIO23</text>
<text x="101.3" y="86.5">GPIO-26</text>
<text x="105.9" y="89">GND</text>
<text x="128.4" y="89">2.2</text>
<text x="128.7" y="85.2">47</text>
<text x="145" y="85.2">BCLK</text>
<text x="145" y="87.7">DACDAT</text>
<text x="162.1" y="85.2">XTO</text>
<text x="163.4" y="87.7">XT</text>
<text x="171.3" y="89">RD?</text>
<text x="192.9" y="89">22p</text>
<text x="91.6" y="91.5">GPIO24</text>
<text x="91.6" y="94.1">GPIO25</text>
<text x="101.3" y="91.5">GPIO-27</text>
<text x="101.3" y="94.1">GPIO-28</text>
<text x="128.7" y="92.8">47</text>
<text x="130.6" y="95.4">CD?</text>
<text x="133.2" y="91.5">RD?</text>
<text x="145" y="90.3">DACLRC</text>
<text x="145" y="92.8">ADCDAT</text>
<text x="145" y="95.4">ADCLRC</text>
<text x="160.8" y="90.3">SCLK</text>
<text x="161.9" y="95.4">CSB</text>
<text x="162" y="92.8">SDA</text>
<text x="171.3" y="91.5">RD?</text>
<text x="176.6" y="92.8">2.2</text>
<text x="176.6" y="90.3">2.2</text>
<text x="91.6" y="96.6">GND</text>
<text x="101.3" y="96.6">GPIO-29</text>
<text x="123.4" y="98.7">CD?</text>
<text x="126.2" y="100.4">47u</text>
<text x="136.7" y="96.6">0.1u</text>
<text x="145" y="97.9">HPVDD</text>
<text x="145" y="100.4">LHPOUT</text>
<text x="158.5" y="100.4">LLINEIN</text>
<text x="160.4" y="97.9">MODE</text>
<text x="177" y="101.7">1u</text>
<text x="122.1" y="103.7">CD?</text>
<text x="126.5" y="105">47u</text>
<text x="145" y="103">RHPOUT</text>
<text x="145" y="105.5">HPGND</text>
<text x="158.3" y="103">RLINEIN</text>
<text x="160.3" y="105.5">MICIN</text>
<text x="171.9" y="106.8">C?</text>
<text x="178.2" y="104.2">C?</text>
<text x="187.1" y="104.2">1u</text>
<text x="188.4" y="106.8">C?</text>
<text x="127" y="111.9">0.1u</text>
<text x="129.4" y="109.3">CD?</text>
<text x="145" y="108.1">LOUT</text>
<text x="145" y="110.6">ROUT</text>
<text x="145" y="113.1">AVDD</text>
<text x="158.1" y="108.1">MICBIAS</text>
<text x="160.6" y="113.1">AGND</text>
<text x="161.2" y="110.6">VMID</text>
<text x="171.9" y="109.3">47u</text>
<text x="178.3" y="108.1">DD?</text>
<text x="178.3" y="110.6">3.3V</text>
<text x="185.4" y="112">DD?</text>
<text x="227.2" y="112.1">Conn_01x20</text>
<text x="227.2" y="109.6">J?</text>
<text x="129.2" y="117.4">CD?</text>
<text x="131.3" y="119.5">47u</text>
<text x="140.4" y="118.4">PWR_FLAG</text>
<text x="185.9" y="114.4">3.3V</text>
<text x="149" y="123.8">LD?</text>
<text x="149.3" y="126.1">47u</text>
<text x="164" y="137">RD?</text>
<text x="112.2" y="142.2">C?</text>
<text x="164.3" y="139.8">1</text>
<text x="80.1" y="145.2" transform="rotate(-90 80.1 145.2)">R?</text>
<text x="82.6" y="145.9" transform="rotate(-90 82.6 145.9)">3.3K</text>
<text x="85.1" y="145.9" transform="rotate(-90 85.1 145.9)">3.3K</text>
<text x="87.7" y="145.2" transform="rotate(-90 87.7 145.2)">R?</text>
<text x="97.7" y="147.4">Y?</text>
<text x="98" y="149.6">25M</text>
<text x="111.3" y="147.3">0.1u</text>
<text x="82.6" y="155.8" transform="rotate(-90 82.6 155.8)">SDA</text>
<text x="85.1" y="155.7" transform="rotate(-90 85.1 155.7)">SCL</text>
<text x="92.8" y="154.7" transform="rotate(-90 92.8 154.7)">XB</text>
<text x="97.8" y="154.5" transform="rotate(-90 97.8 154.5)">XA</text>
<text x="72.9" y="161.4">U?</text>
<text x="81.1" y="158.7">Si5351A-B-GT</text>
<text x="95.2" y="160">VDD</text>
<text x="79.7" y="162.5">GND</text>
<text x="93.8" y="165.1">VDDO</text>
<text x="108.7" y="167.1">C?</text>
<text x="85.1" y="171.3" transform="rotate(-90 85.1 171.3)">CLK2</text>
<text x="89.1" y="173.8" transform="rotate(-90 89.1 173.8)">9</text>
<text x="90.2" y="171.3" transform="rotate(-90 90.2 171.3)">CLK1</text>
<text x="95.3" y="171.3" transform="rotate(-90 95.3 171.3)">CLK0</text>
<text x="108.8" y="169.4">0.1u</text>
<text x="77.5" y="179.2">0.1u</text>
<text x="78.8" y="176.9">CX?</text>
<text x="85" y="177.1">0.1u</text>
<text x="85.3" y="175.6">CX?</text>
<text x="94.8" y="182.6">0.1u</text>
<text x="96.5" y="180.8">CX?</text>
</g>
<g font-size="1.8" fill="#a90000">
<text x="217.4" y="40.5">3</text>
<text x="217.4" y="38">4</text>
<text x="244.9" y="40.8">3</text>
<text x="244.9" y="38.2">4</text>
<text x="88.7" y="47.2">1</text>
<text x="111.5" y="47.2">2</text>
<text x="217.4" y="45.6">1</text>
<text x="217.4" y="43.1">2</text>
<text x="244.9" y="45.8">1</text>
<text x="244.9" y="43.3">2</text>
<text x="88.7" y="49.8">3</text>
<text x="88.7" y="52.3">5</text>
<text x="111.5" y="49.8">4</text>
<text x="111.5" y="52.3">6</text>
<text x="220.3" y="53.7">1</text>
<text x="88" y="59.9">11</text>
<text x="88.7" y="54.9">7</text>
<text x="88.7" y="57.4">9</text>
<text x="110.9" y="57.4">10</text>
<text x="110.9" y="59.9">12</text>
<text x="111.5" y="54.9">8</text>
<text x="149.6" y="57.4">2</text>
<text x="162.3" y="57.4">3</text>
<text x="220.3" y="56.3">2</text>
<text x="220.3" y="58.8">3</text>
<text x="244.2" y="56.2">1</text>
<text x="244.2" y="58.8">2</text>
<text x="88" y="62.5">13</text>
<text x="88" y="65">15</text>
<text x="110.9" y="62.5">14</text>
<text x="110.9" y="65">16</text>
<text x="156.4" y="64.7" transform="rotate(-90 156.4 64.7)">1</text>
<text x="220.3" y="61.4">4</text>
<text x="220.3" y="63.9">5</text>
<text x="88" y="67.6">17</text>
<text x="88" y="70.1">19</text>
<text x="110.9" y="67.6">18</text>
<text x="110.9" y="70.1">20</text>
<text x="220.3" y="66.4">6</text>
<text x="220.3" y="69">7</text>
<text x="220.3" y="71.5">8</text>
<text x="88" y="72.6">21</text>
<text x="88" y="75.2">23</text>
<text x="88" y="77.7">25</text>
<text x="110.9" y="72.6">22</text>
<text x="110.9" y="75.2">24</text>
<text x="110.9" y="77.7">26</text>
<text x="219.7" y="76.6">10</text>
<text x="220.3" y="74.1">9</text>
<text x="88" y="80.3">27</text>
<text x="88" y="82.8">29</text>
<text x="110.9" y="80.3">28</text>
<text x="110.9" y="82.8">30</text>
<text x="142" y="79">1</text>
<text x="142" y="81.5">2</text>
<text x="166.8" y="81.5">27</text>
<text x="166.8" y="79">28</text>
<text x="88" y="85.3">31</text>
<text x="88" y="87.9">33</text>
<text x="110.9" y="85.3">32</text>
<text x="110.9" y="87.9">34</text>
<text x="142" y="84.1">3</text>
<text x="142" y="86.6">4</text>
<text x="142" y="89.2">5</text>
<text x="166.8" y="89.2">24</text>
<text x="166.8" y="86.6">25</text>
<text x="166.8" y="84.1">26</text>
<text x="221.3" y="85.1">1</text>
<text x="221.3" y="87.7">2</text>
<text x="88" y="90.4">35</text>
<text x="88" y="93">37</text>
<text x="88" y="95.5">39</text>
<text x="110.9" y="90.4">36</text>
<text x="110.9" y="93">38</text>
<text x="110.9" y="95.5">40</text>
<text x="142" y="91.7">6</text>
<text x="142" y="94.2">7</text>
<text x="166.8" y="94.2">22</text>
<text x="166.8" y="91.7">23</text>
<text x="221.3" y="90.2">3</text>
<text x="221.3" y="92.8">4</text>
<text x="221.3" y="95.3">5</text>
<text x="141.4" y="101.9">10</text>
<text x="142" y="96.8">8</text>
<text x="142" y="99.3">9</text>
<text x="166.8" y="101.9">19</text>
<text x="166.8" y="99.3">20</text>
<text x="166.8" y="96.8">21</text>
<text x="221.3" y="97.8">6</text>
<text x="221.3" y="100.4">7</text>
<text x="141.4" y="104.4">11</text>
<text x="141.4" y="106.9">12</text>
<text x="166.8" y="106.9">17</text>
<text x="166.8" y="104.4">18</text>
<text x="221.3" y="102.9">8</text>
<text x="221.3" y="105.5">9</text>
<text x="141.4" y="109.5">13</text>
<text x="141.4" y="112">14</text>
<text x="166.8" y="112">15</text>
<text x="166.8" y="109.5">16</text>
<text x="220.7" y="108">10</text>
<text x="220.7" y="110.5">11</text>
<text x="220.7" y="113.1">12</text>
<text x="220.7" y="115.6">13</text>
<text x="220.7" y="118.2">14</text>
<text x="220.7" y="120.7">15</text>
<text x="220.7" y="123.2">16</text>
<text x="220.7" y="125.8">17</text>
<text x="220.7" y="128.3">18</text>
<text x="220.7" y="130.9">19</text>
<text x="220.7" y="133.4">20</text>
<text x="81.5" y="150.9" transform="rotate(-90 81.5 150.9)">5</text>
<text x="84" y="150.9" transform="rotate(-90 84 150.9)">4</text>
<text x="91.6" y="150.9" transform="rotate(-90 91.6 150.9)">3</text>
<text x="96.7" y="150.9" transform="rotate(-90 96.7 150.9)">2</text>
<text x="77.2" y="161.4">8</text>
<text x="100.1" y="158.9">1</text>
<text x="100.1" y="164">7</text>
<text x="84" y="173.8" transform="rotate(-90 84 173.8)">6</text>
<text x="94.2" y="174.4" transform="rotate(-90 94.2 174.4)">10</text>
</g>
<g font-size="1.8" fill="#009600">
<text x="133.2" y="83.9">RD?</text>
<text x="133.2" y="87.7">RD?</text>
</g>
<g font-size="1.1" fill="#a90000">
<text x="92" y="146.9">1</text>
<text x="94.2" y="149.9" transform="rotate(-90 94.2 149.9)">2</text>
<text x="94.2" y="145.5" transform="rotate(-90 94.2 145.5)">4</text>
<text x="95.8" y="146.9">3</text>
</g>
</svg>
